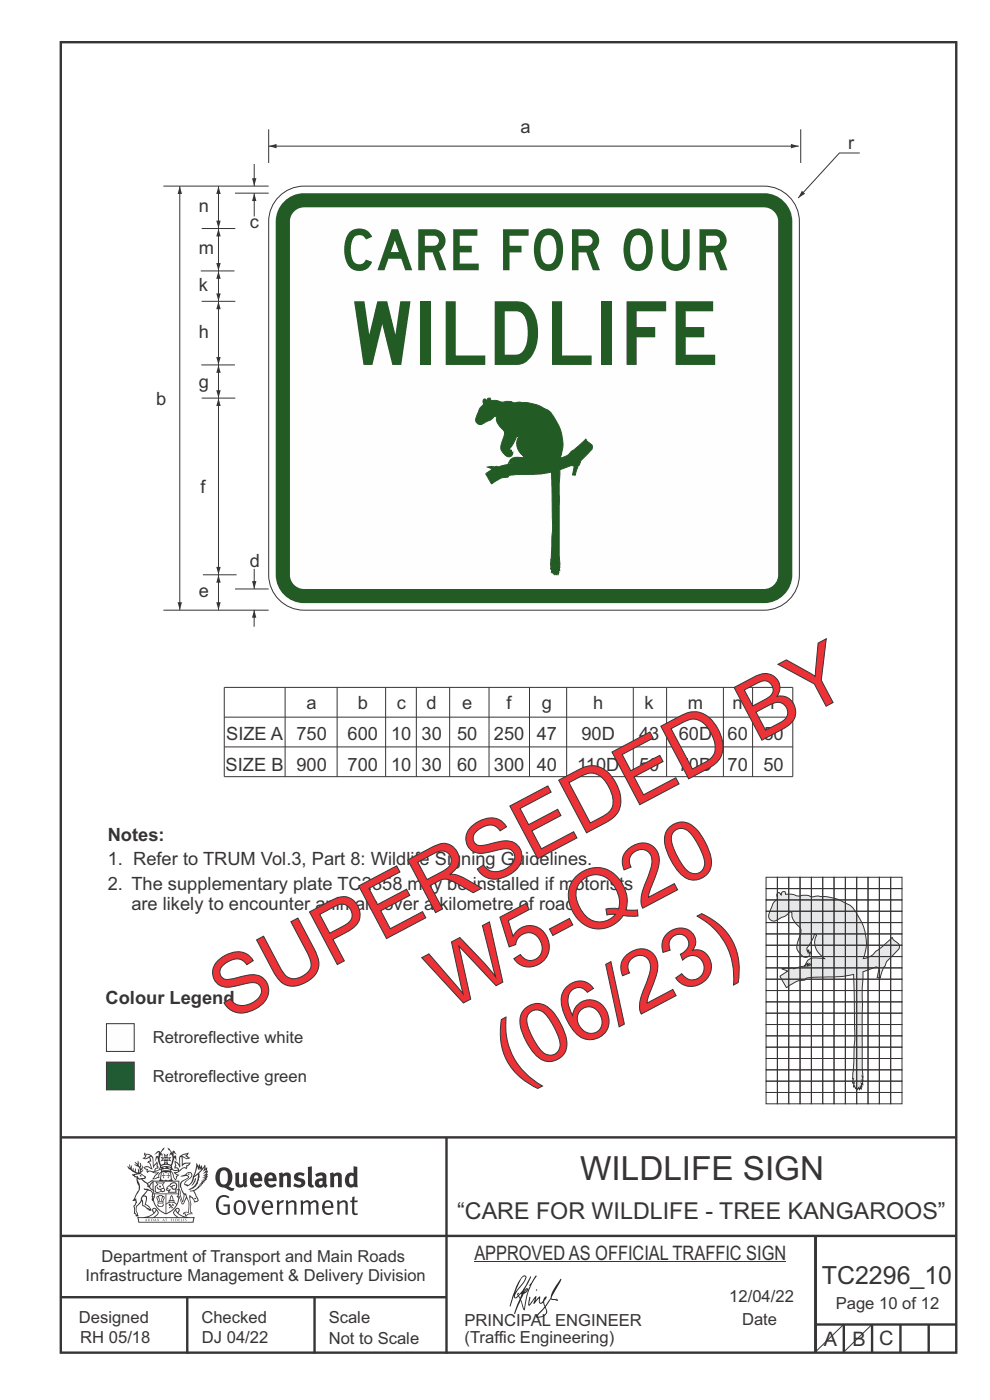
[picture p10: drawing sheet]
<svg xmlns="http://www.w3.org/2000/svg" width="210mm" height="297mm" viewBox="0 0 210 297" stroke-linecap="round" stroke-linejoin="round" font-family="sans-serif">
<g fill="none" stroke="#373435" stroke-width=".51">
<path d="M12.9 9h189.9v278h-189.9zM12.7 241.3h190M94.7 241.4v45.8M12.7 275.2h82M12.7 262.2h190.1M39.7 275.2v12M66.7 275.2v12M173 262.1v24.9M173 281h30M179 281v6M185 281v6M191 281v6"/>
<path d="M197 281v6"/>
</g>
<path d="M100.6 267.7h66.2" fill="none" stroke="#373435" stroke-width=".21"/>
<g fill="#373435">
<path d="M47 248.4a2.55 2.55 0 0 0 0 2.7l.3 .2a.81 .81 0 0 0 1-1v-.5a1.04 1.04 0 0 0-1.1-1.5zM46.3 248.1a1.82 1.82 0 0 1 2.1-.2 1.82 1.82 0 0 1 .9 1.8 2.29 2.29 0 0 1-.8 2l.7 .3h.5l-.2 .6a2.87 2.87 0 0 1-2-.7 2.12 2.12 0 0 1-1.7-3.1z" fill-rule="evenodd"/>
<path d="M49.9 248.9l.8-.2v2a.46 .46 0 0 0 .3 .6 .46 .46 0 0 0 .6-.3v-2.1l.7-.2v2.4l.2 .5-.5 .3-.3-.3a1.02 1.02 0 0 1-1.2 .3 1.02 1.02 0 0 1-.6-1.1z" fill-rule="evenodd"/>
<path d="M54 249.5l-.1 .5h.9a.49 .49 0 0 0-.2-.6 .49 .49 0 0 0-.6 .1zM53.4 249.1a1.34 1.34 0 0 1 1.6-.2 1.34 1.34 0 0 1 .6 1.5v.2h-1.7a.77 .77 0 0 0 .5 .8 .77 .77 0 0 0 .9-.4l.3 .5a1.59 1.59 0 0 1-2 .2 1.59 1.59 0 0 1-.5-2.1z" fill-rule="evenodd"/>
<path d="M57 249.5l-.1 .5h1a.49 .49 0 0 0-.2-.6 .49 .49 0 0 0-.7 .1zM56.4 249.1a1.34 1.34 0 0 1 1.6-.2 1.34 1.34 0 0 1 .7 1.5v.2h-1.8a.77 .77 0 0 0 .5 .8 .77 .77 0 0 0 .9-.4l.4 .5a1.59 1.59 0 0 1-2.1 .2 1.59 1.59 0 0 1-.5-2.1z" fill-rule="evenodd"/>
<path d="M59.2 248.9l.7-.2 .1 .4a.95 .95 0 0 1 1-.3 .95 .95 0 0 1 .7 .8v2.3h-.8v-2.3a.46 .46 0 0 0-.8 .1v2.2h-.8z" fill-rule="evenodd"/>
<path d="M62.6 249.1a1.75 1.75 0 0 1 2-.1l-.2 .5-.6-.2a.43 .43 0 0 0-.6 .3l.4 .3a1.04 1.04 0 0 1 1.2 1.1 1.04 1.04 0 0 1-1.4 1l-1.2-.4 .3-.6 1 .4 .4-.4a.88 .88 0 0 0-1-.5l-.4-.2-.1-.4z" fill-rule="evenodd"/>
<path d="M65.3 247.6l.8-.2 .1 3.8 .3 .2 .1 .4a.88 .88 0 0 1-1 0 .88 .88 0 0 1-.3-1z" fill-rule="evenodd"/>
<path d="M67.8 250.6a.43 .43 0 0 0-.1 .7 .43 .43 0 0 0 .7-.1v-.7zM66.8 249.1a1.7 1.7 0 0 1 2.4 .1v1.9l.3 .4-.4 .5-.5-.4a1.03 1.03 0 0 1-1.7-.1 1.03 1.03 0 0 1 .8-1.5h.7v-.4a.8 .8 0 0 0-1.2 .1z" fill-rule="evenodd"/>
<path d="M70 248.9l.7-.2 .1 .4a.95 .95 0 0 1 1-.3 .95 .95 0 0 1 .7 .8v2.3h-.8v-2.3a.46 .46 0 0 0-.8 .1v2.2h-.8z" fill-rule="evenodd"/>
<path d="M74.3 249.5a1.48 1.48 0 0 0 0 1.7h.5l.2-.1v-1.5l-.3-.2zM75 247.4l.8 .1 .1 4.4h-.7l-.1-.2a1.26 1.26 0 0 1-1.4 0 1.26 1.26 0 0 1-.5-1.3 1.29 1.29 0 0 1 .4-1.4 1.29 1.29 0 0 1 1.4-.1z" fill-rule="evenodd"/>
<path d="M46.4 253.9a1.72 1.72 0 0 1 2.3 0l-.3 .3a1.24 1.24 0 0 0-1.4-.2 1.24 1.24 0 0 0-.6 1.4 1.49 1.49 0 0 0 1.2 1.9l.7-.1v-1.3h-.8l-.1-.4h1.3v1.9a1.93 1.93 0 0 1-2.2 0 1.93 1.93 0 0 1-.7-2.2l.2-.8z" fill-rule="evenodd"/>
<path d="M50.4 255.1a1.65 1.65 0 0 0 .2 2.2 .99 .99 0 0 0 1-1.4 .78 .78 0 0 0-.4-.8 .78 .78 0 0 0-.8 0zM50 254.9a1.33 1.33 0 0 1 1.6-.1 1.33 1.33 0 0 1 .5 1.4 1.31 1.31 0 0 1-1.3 1.6 1.31 1.31 0 0 1-1.2-1.6v-.6z" fill-rule="evenodd"/>
<path d="M52.5 254.7l.4-.1 .9 2.6 .8-2.5h.5l-1.1 3h-.5z" fill-rule="evenodd"/>
<path d="M56.3 255.2l-.2 .7h1.3a.7 .7 0 0 0-.3-.8 .7 .7 0 0 0-.8 .1zM55.9 255a1.22 1.22 0 0 1 1.5-.2 1.22 1.22 0 0 1 .5 1.5h-1.8a.93 .93 0 0 0 .5 1 .93 .93 0 0 0 1.1-.2l.2 .3a1.43 1.43 0 0 1-1.8 .1 1.43 1.43 0 0 1-.6-1.7z" fill-rule="evenodd"/>
<path d="M58.7 254.7l.4-.1 .1 .5 .4-.4 .6-.1-.2 .5a.66 .66 0 0 0-.8 .7v1.9h-.4z" fill-rule="evenodd"/>
<path d="M60.6 254.7l.4-.1 .1 .5a.94 .94 0 0 1 1-.5 .94 .94 0 0 1 .8 .8v2.3h-.5l-.1-2.5a.81 .81 0 0 0-1.2 .3v2.2h-.4z" fill-rule="evenodd"/>
<path d="M63.7 254.7l.5-.1 .1 .5 .4-.3a.78 .78 0 0 1 1.1 .3 .9 .9 0 0 1 1-.5 .9 .9 0 0 1 .8 .8v2.3h-.5l-.1-2.5a.67 .67 0 0 0-1.1 .3v2.2h-.5v-2.4l-.4-.3-.7 .4v2.3h-.5z" fill-rule="evenodd"/>
<path d="M69 255.2l-.1 .7h1.3a.7 .7 0 0 0-.3-.8 .7 .7 0 0 0-.9 .1zM68.7 255a1.22 1.22 0 0 1 1.5-.2 1.22 1.22 0 0 1 .5 1.5h-1.8a.93 .93 0 0 0 .4 1 .93 .93 0 0 0 1.2-.2l.1 .3a1.44 1.44 0 0 1-1.7 .1 1.44 1.44 0 0 1-.6-1.7z" fill-rule="evenodd"/>
<path d="M71.4 254.7l.5-.1 .1 .5a.94 .94 0 0 1 1-.5 .94 .94 0 0 1 .8 .8v2.3h-.5l-.1-2.5a.81 .81 0 0 0-1.2 .3v2.2h-.4z" fill-rule="evenodd"/>
<path d="M74.7 253.9l.5-.1v.9h.7l-.1 .3h-.6v2.2l.1 .2h.5l.1 .3a.75 .75 0 0 1-1.2-.6v-2.1h-.4v-.3h.4z" fill-rule="evenodd"/>
<path d="M30.8 244.9l1.1 .3-.9 .5h-.4l.6-.5zM31.8 245.4h.2a2.44 2.44 0 0 1 .4 1.9l.1 .5 .7-1-.1 .6 .3 .3a.57 .57 0 0 0-.6 .7l-1-.1-.5 .2 .2-.5-.8-.3 .7-.1 .9 .5 .1-.1-.6-1.3-.2-.2h.5zM30.7 244.4l-.1 .5 .2 .4-.6 .4a1.04 1.04 0 0 0 1.4-.1l.2 .6-.3 .1-.2 .4a.94 .94 0 0 1 .8 1.1l-.2-.1a1.16 1.16 0 0 0-1.5-.1l.3 .4 .4 .2 .1 .5 .2 .1 .1-.2a.94 .94 0 0 1 1.1 .2l.8 .1-1.2 1.2a1.13 1.13 0 0 0 1.2-.2l.4-.1-.1-.4 .5-.8a.83 .83 0 0 0-.6 1.1l-.3-.1-.7 .4 1.1-1.4-.5 .1-.5-.1 1.3-.5-.1-.1-.9 .4v-.3l.2-.2 .3 .1 .1-.3-.2-.4v-.6l-.1-.4-.7 1v-.7a1.42 1.42 0 0 0-1.6-1.8z" fill-rule="evenodd"/>
<path d="M38.5 245.2l.5-.2 .7-.1-.6 .3 .8 .5h-.3zM38.3 245.5l.2-.1 .1 2a1.69 1.69 0 0 1 1.6-.6l-.8 .5 .1 .5a1.1 1.1 0 0 0-1.5 .6l-.1-.5-.2-.2h-.5l.3-.4-.3-.7a1.42 1.42 0 0 1 .8 1.1l.2-.1zM37.1 246.2l.1 1-.2 .3 .1 .4h.5l.1 .2a.96 .96 0 0 1-1.1-.1l-.1 .1a1.06 1.06 0 0 0 1.3 .2v.1a.72 .72 0 0 1-1 .2l.3 .5 .6 .2-.4 .2-.1 .6-.2-.3-.4-1.1-.4-.4 .4 .9a1.54 1.54 0 0 0 .7 1.2l.2-.3a.58 .58 0 0 1 .4-.8l.2-.1h-.3l-.5-.3 .9-.5a.93 .93 0 0 1 1.2-.5v.2l.2-.2 .1-.5a.99 .99 0 0 0 .7-.8l-1.3 .1-.3 .2-.1-1.4 .9 .4 .9-.3h-.4l-.5-.4 .4-.7-.6 .2a1.46 1.46 0 0 0-1.4 2.1v.4l-.2-.4z" fill-rule="evenodd"/>
<path d="M35.6 248.9l.2 .1-.1 .3 .4 .1h-.4v.6l-.1-.6h-.3l.3-.1z" fill-rule="evenodd"/>
<path d="M34.6 248.9l.2 .1v.3l.3 .1h-.3l-.1 .6v-.6h-.4l.4-.1z" fill-rule="evenodd"/>
<path d="M34.3 248.8a.57 .57 0 0 1 .9 .2 .57 .57 0 0 1 .9-.2l.2 1.4h-.2a.57 .57 0 0 1-.9 0 .69 .69 0 0 1-1.1 0zM34.2 248.1l-.3 2.1-.2 .4h3l-.2-.4-.3-2.1h-.2v.2l-.8-.1-.8 .1v-.2z" fill-rule="evenodd"/>
<path d="M34.2 252.4a.3 .3 0 0 0 .6 0 .3 .3 0 0 0-.6 0zM33.3 250.9l.3 .3-.3 .4a.79 .79 0 0 0 0 1.3l.8-.2-.1-.3a.55 .55 0 0 1-.7-.6l.1-.1 .2 .3 .3 .2 .8-.2-.4-.7 .4-.4-.7 .2zM33 250.7l1.1 .2 .9-.2-.4 .6 .4 1.2a.56 .56 0 0 1-.8 .3l-.2 .1a.73 .73 0 0 1-.9 .1 .73 .73 0 0 1-.3-1v-.4l.6-.4z" fill-rule="evenodd"/>
<path d="M35.6 251.8l.7-.4a.58 .58 0 0 1 1-.1 .58 .58 0 0 1-.4 .9l-.3-.3a.43 .43 0 0 1 .6-.4 .57 .57 0 0 0-.8 .2l-.2-.1-.3 .1 .4 .2a.55 .55 0 0 0 .9 .4v.5h-1.3l.3-.4-.1-.1-.6 .1 .2-.3-.2-.1zM35.4 251.8l-.1 .2a.39 .39 0 0 0 .2 .6h.3l-.2 .4h1.9l-.1-.8a.86 .86 0 0 0-.1-1.3 .86 .86 0 0 0-1.3 .4z" fill-rule="evenodd"/>
<path d="M36 254.8h.8v.2h-.8zM36.4 253.8l.2 .8h-.4zM36.4 253.5l-.3 .5-.1 .6h-.2v.4l-.7 .4 .2 .1a1.48 1.48 0 0 1 2.1 .2l.2-.1-.6-.5v-.5h-.2l-.1-.6z" fill-rule="evenodd"/>
<path d="M35.8 255.4l.4 .1 .1 .3 .3-.2-.2-.2a.38 .38 0 0 1 .5 .5l-.2-.2-.3 .2 .3 .2-.3 .3-.1-.4-.4 .4-.1-.2 .4-.3-.1-.1-.2 .1z" fill-rule="evenodd"/>
<path d="M34.5 254h.2v.2l-.2 .6h-.2zM33.6 255.3h.9v.2a.55 .55 0 0 1-.8 .4v-.2l-.2-.1zM33.4 254h.2l.2 .8h-.2zM33.6 255l.8-.1 .1 .2h-.8zM33.8 253.7h.5l-.2 1.1h-.1zM33.3 253.8l-.1 .3 .3 1.1a.48 .48 0 0 0-.1 .6 .48 .48 0 0 0 .5 .2h.5a.49 .49 0 0 0 .2-.8l.3-1.1-.1-.3a1.42 1.42 0 0 0-1.5 0z" fill-rule="evenodd"/>
<path d="M33.7 251.5l.4 .1 .1 .3h-.3z" fill-rule="evenodd"/>
<path d="M41.3 250.1l.3-.2-.2 .8-.6 .8h-.2l.5-.7z" fill-rule="evenodd"/>
<path d="M39.7 249l.3-.2 .5 .2a.88 .88 0 0 1-.6 1.1 1.22 1.22 0 0 0-.8 1.3l.5 .2a.72 .72 0 0 0 .9-.4l.5-.8 .2-.6 .8-.6v.2a2.85 2.85 0 0 1-2 2.9l.1 .1a2.13 2.13 0 0 0 1.9-1.5v-.3a2.01 2.01 0 0 0 .3-1.7l1.1-1.3-.4 1 .7-.5-.7 1 .8-.4-.8 .8 .7-.2-.9 .6 .8-.1-.8 .4h.7l-.8 .3 .3 .2h-.4l.2 .3h-.4l.2 .3h-.4l.1 .2h-.1a2.16 2.16 0 0 1-2 1.1l.1 .2 .4-.1a.76 .76 0 0 1 .7 .8l.5 1.2-.6 .2a1.45 1.45 0 0 0-1.1-1.3l.2 1.8-.1 1.8 .4 .3a1.07 1.07 0 0 0-1.2 .4v-.3l-.5-.2a.87 .87 0 0 1 1.1-.1v-.7a4.4 4.4 0 0 0-.6-3.1l-.1-.3h-.2a2.16 2.16 0 0 1-.7-2.2l.3-.4 1.2-.7a.55 .55 0 0 0-.4-.8zM37.8 252.4a.76 .76 0 0 1 .3 1.1l.6 1.6 .4-1.7 .2 .1a.61 .61 0 0 1-.1 .9l-.3 .8-.2 .1-.7-1.6-.3 .1a1.18 1.18 0 0 0 .1-1.4zM41.8 247.5l.2 .7 .3-.5v.6l.4-.5a1.9 1.9 0 0 1-1.2 1.4l-.3 .3zM38.2 249.6l1.4-.2 .2 .2v.3l-.5 .2a1.26 1.26 0 0 0-.9 1.9l.2 .7a1.84 1.84 0 0 1 .1 2.1l-.4-1.4a.96 .96 0 0 0-.4-1.2l-.4 .2a.78 .78 0 0 1 0 1.3l.1 .3h.4l.4 1.1a.38 .38 0 0 0 .2 .4 .38 .38 0 0 0 .4-.1l.6-1.2a2.94 2.94 0 0 1 .4 2.5l-.1 .4h-.8l-.3 .4v.2l.4-.1 .1 .4 .2 .1a1.02 1.02 0 0 1 1.3-.5v-.4l-.3-.1 .1-1.8-.3-1.3h.1a1.14 1.14 0 0 1 .8 1 .63 .63 0 0 0 .8-.2 .63 .63 0 0 0-.2-.9l-.6-1.2 .9-.6 .2-.4h.3l-.1-.2h.4l-.1-.3h.3l-.1-.3 .5-.1-.2-.2 .6-.4v-.2h-.2l.4-.5h-.3l.3-.5-.4 .1 .4-.5v-.3l-.3 .2 .2-.7-.1-.2-.4 .3v-.8l-.6 .8-.2-.8-.2 .5-.3-.7-.1 .6-.5-.8-.1 1.4-.6 1.8a1.81 1.81 0 0 1-1 1.5l-.6-.2a1.75 1.75 0 0 1 1.1-1.2 .75 .75 0 0 0 .1-1.3 .75 .75 0 0 0-1.2 .4z" fill-rule="evenodd"/>
<path d="M41.2 254.1h.3l.2 .2-.4 .1z" fill-rule="evenodd"/>
<path d="M29.4 258.4h11.6l-.1 .8h-11.4zM31.3 258.2l.5-.1a2.48 2.48 0 0 0 1.4-1.3l.3 .5-.5 .6-.5 .3zM32.5 256.6l.3-.2 .2 .1-.3 .7zM37.2 256.8a2.65 2.65 0 0 0 1.8 1.4h-1.1l-.5-.3-.5-.6zM37.4 256.5l.2-.1 .3 .2-.3 .6zM29.2 258.2l.1 1.2h11.8l.2-1.1-.2-.1a4.1 4.1 0 0 1-3.3-.9l.3-.4-.1-.6a1.06 1.06 0 0 0-1.3 1l.2 .4 .6 .5h-4.7l.3-.1a.84 .84 0 0 0 .6-.8 .84 .84 0 0 0-.5-.8l-.3-.2h-.5l-.1 .6 .3 .4a4.2 4.2 0 0 1-3.4 .9z" fill-rule="evenodd"/>
<path d="M31 258.7l.1 .2h-.2zM31 258.5l-.3 .6 .4-.2 .2 .2z" fill-rule="evenodd"/>
<path d="M31.3 258.6h.3v.4a.25 .25 0 0 0 .2-.1 .25 .25 0 0 0-.1-.3h.1a.29 .29 0 0 1 0 .4 .29 .29 0 0 1-.4 0 .29 .29 0 0 1 0-.4z" fill-rule="evenodd"/>
<path d="M32.2 258.6a.22 .22 0 0 1 .3 .2 .22 .22 0 0 1-.3 .2zM32 258.6l.1 .4a.33 .33 0 0 0 .4 0 .33 .33 0 0 0 0-.4 .33 .33 0 0 0-.5 0z" fill-rule="evenodd"/>
<path d="M32.9 258.7l.1 .2h-.2zM32.9 258.5l-.2 .6 .3-.2 .2 .2z" fill-rule="evenodd"/>
<path d="M33.3 258.6h.2l.1 .1 .2-.1-.2 .2 .2 .3-.3-.3-.1 .3h-.1l.2-.3z" fill-rule="evenodd"/>
<path d="M34.7 258.7l.1 .2h-.2zM34.7 258.5l-.3 .6 .4-.2 .2 .2z" fill-rule="evenodd"/>
<path d="M35 258.5h.5l-.2 .1v.5h-.2l.1-.5z" fill-rule="evenodd"/>
<path d="M36.2 258.6l.3-.1-.1 .1v.2h.1h-.1v.3h-.2z" fill-rule="evenodd"/>
<path d="M36.7 258.6h.2v.5h-.2z" fill-rule="evenodd"/>
<path d="M37.3 258.6a.22 .22 0 0 1 .3 .2 .22 .22 0 0 1-.3 .2zM37.1 258.6v.4a.33 .33 0 0 0 .5 0 .33 .33 0 0 0 0-.4 .33 .33 0 0 0-.5 0z" fill-rule="evenodd"/>
<path d="M37.8 258.6l.4-.1-.2 .1v.2h.1h-.1v.2l.2 .1h-.4z" fill-rule="evenodd"/>
<path d="M38.4 258.6h.2l-.1 .4 .2 .1h-.3z" fill-rule="evenodd"/>
<path d="M38.9 258.6h.2v.5h-.2z" fill-rule="evenodd"/>
<path d="M39.3 258.6h.2h-.1l.2 .3-.2 .2-.1-.1v-.1l.2 .1z" fill-rule="evenodd"/>
<path d="M34.2 247.4a1.51 1.51 0 0 1 2 .2 2.67 2.67 0 0 0-2.1 0zM35.7 247.6l.4 .1 .1 .3-.4-.1zM34.6 247.6h.5l.1 .2h-.4zM34 247.8l.3 .2h-.3zM34.9 246.9l.3-.2 .3 .2zM34.9 245.6l.2 .1v.3h-.2zM35 245.1l.2 .2 .2-.2-.1 .3h-.2zM35.1 246.3h.2l.1 .4-.2-.2-.2 .2zM35.3 245.7l.2-.1v.4h-.2zM34.4 245.7h.3l.1 .3-.4 .1 .2-.2zM35.7 245.7h.3l-.2 .2 .2 .2-.4-.1zM32.7 244.9l1-.5-.1 1-.2-.2-.3 .2-.3 1.1 .5-1 .3 .9a1.84 1.84 0 0 1 .2 1.7l.4 .1a2.48 2.48 0 0 1 2.2 0l.2-.2-.2-.7 .7-1.8 .4 .7-.2-1-.2-.1-.2 .3v-.9l.6 .4-.6-.8-.3 .1-.1 .4-.5-.9-.5-.3 .2 .5 .6 .5-.5 .8 .4-.4a2.06 2.06 0 0 1 0 2.3l-.5-.2-.2-.6 .1-.1 .8 .2-.4-.5 .4-.5-.7 .2-.2-.2 .2-.7-.5 .4-.5-.4 .2 .7-.2 .2-.7-.2 .4 .5-.4 .5 .8-.2 .1 .1-.2 .6-.5 .2a2.02 2.02 0 0 1 0-2.2l.3 .5-.1-.7-.3-.1 .8-1.2-.4 .3-.5 .8-.2-.3a.8 .8 0 0 0-.8 .5z" fill-rule="evenodd"/>
<path d="M29.2 250.1l.3 .1a.61 .61 0 0 1 .8 .4l.3 .2a.8 .8 0 0 1 .6 1l.4 .1 .5 .5a1 1 0 0 1 .5 1.1l-.1 .7v-.5h-.1a.96 .96 0 0 0-.8-1.3l-.2-.2h-.7l-.1-.1-.1 .1 .1 .3h.6l-1.2 1.3-.2 1-.4 .6a1.33 1.33 0 0 0-.5 1.8l.2 .5a1.26 1.26 0 0 1-.5-1.5l-.1-.3a1.56 1.56 0 0 0 .4-1.7l-.3 .2 .2-.5a3.2 3.2 0 0 0 .7-3zM30.4 253.9h.4a2.06 2.06 0 0 1-.1 1.6l.7 .5 .4 .4-.6-.1-.8-.6-.1-.9a.51 .51 0 0 1 .1-.9zM28.6 249.3a1.52 1.52 0 0 1 2.1 .5l-1.1 .2-.2-.1-.1-.4h-.5zM27.5 247v.8l-.3-.4h-.1a3.1 3.1 0 0 0 1.9 1.6l-1 .1 .5 .6 .5 .1 .1 1.1a1.84 1.84 0 0 1-.3 2.5l-.4 .9-.3 .4 .2 .1 .4-.1 .1 .4-.2 .5-.3 .2 .1 1.7h.2l.3 .5 .1 .1 .4-.1-.1-.5a1.3 1.3 0 0 1-.1-1.7l.9-1 .1 1.1 .6 .2 .5 .5 .1-.1 .2 .3h.5a1.85 1.85 0 0 0-1.2-1.4l.1-.3a1.39 1.39 0 0 0 0-1.4l-.5-.1 .5-.5a.66 .66 0 0 1 .9-.4 .66 .66 0 0 1 .3 .9l-.1 .4 .2-.1v.2l-.1 .3 .2 .5 .1-.3a2.24 2.24 0 0 0 .1-2.2 .73 .73 0 0 1-.7-.7 .73 .73 0 0 1 .6-.7v-.2a.94 .94 0 0 0-.9 .8 .48 .48 0 0 1-.1-.6 .48 .48 0 0 1 .5-.2l.5-.3a.51 .51 0 0 0-.8 .2l-.5 .2-1-.8h.6l.2-.5-1.2-.7 .5-.5v-.3l-.5 .4 .1-.2a.69 .69 0 0 0 .2-1v.4l-.2 .3v-1.1l-.3-.2 .1 .6-.1 .2-.4-1.3v.7l-.6-.4 .5 .7-.6-.2 .3 .3a1 1 0 0 1 .7 1.4l-.2-.8v.9l-.5-.2v-.8l-.2 .7-.2-.1-.1-.6-.2 .4-.2-.2 .1-.7-.2 .5z" fill-rule="evenodd"/>
<path d="M29.6 249.4l.2-.1 .3 .2z" fill-rule="evenodd"/>
<path d="M32.4 250.5h5.6v2l-.2-.1v-1.7h-5.2v2.5h5.2v-.8l.1 .2-.1 1.1v-.3h-2.5v4a4.1 4.1 0 0 0 2.6-3.6l.1-.1a4 4 0 0 1-2.8 3.9 4.2 4.2 0 0 1-2.8-4.7l.1 1.2 .1-.1a3.8 3.8 0 0 0 2.5 3.4v-4h-2.5l-.2-.9z" fill-rule="evenodd"/>
<circle cx="40" cy="249.1" r=".17"/>
</g>
<g fill="#252726">
<path d="M111.6 273.7l.2-.2-.5 .7zM110.4 274.5l.3 .1-.3 .7-.3-.4zM110.9 270.9l.5-.1a9.3 9.3 0 0 1-2 3.2l-.1 .2 1-2.5zM110.6 271a14.7 14.7 0 0 0-2.2 4.9l-.3 1.2 .1 .1 .8-2.4a.42 .42 0 0 0 .2 .7 .42 .42 0 0 0 .6-.3l.2-.2 .2 .6-1.1 3.1h.2l1.1-2.8 .6 1.9 .2 .2 .2-.5a13.5 13.5 0 0 1 2-6.2l.5-.5-.2-.2-1.6 2.1 .4-.1a14.9 14.9 0 0 0-1.3 5.1l-.4-1.2a1.39 1.39 0 0 1 .2-1.8l.1-.2a.92 .92 0 0 0 .8-1.2 .75 .75 0 0 0-.7 .7l-.2 .2 1.6-3.4h-.1l-.4 .7a10.5 10.5 0 0 1-2.2 3.2l.2-.4a.32 .32 0 0 0-.4 .2 .32 .32 0 0 0 .1 .4l-.5 .4a3.2 3.2 0 0 1 1.1-2.3l.5-.6a2.49 2.49 0 0 0 .7-1.6l-.3-.2z" fill-rule="evenodd"/>
<path d="M115.6 277.5a1.15 1.15 0 0 1 .1 1.3 1.15 1.15 0 0 1-1.2 .5h-.5zM112.3 275.1l-.3 1.7 .3 .2 1.2-1.5-.3 1.1 1.1-1.2a.94 .94 0 0 0 .4 1.2l.5-.3 .3 .9-1.2 1.3a.98 .98 0 0 0-.5 1 1.9 1.9 0 0 0 2.3-1.3l-.1-.3a1.02 1.02 0 0 1 .3-1.4l.5-.9 1.5 .3-.2-.5v.3l-1.1-.2v-.2l2-3.6 .1-.3-.1-.1-1.8 2.7a6.6 6.6 0 0 1-1.5 3l-.2-.2a1.01 1.01 0 0 1 .4-1.4l.1-.2-.3-.2-.3 .5-.2 .5-.5 .4-.2-.4 .1-.9-.2-.1-.8 .9 .2-.9h-.1l-1.4 1.7 .2-1.4v-.1z" fill-rule="evenodd"/>
<path d="M113.7 273.5l.3 .3h-.3z" fill-rule="evenodd"/>
</g>
<path d="M164.9 189.5l.3-.2 .1 .1 .4 .4 .1-.3a.52 .52 0 0 1 .8-.3v.5h1.1l1.9 .4a3.9 3.9 0 0 1 2.8 .2 11.4 11.4 0 0 1 8.4 2.1 11.8 11.8 0 0 1 2.9 9l-.6 2a3.6 3.6 0 0 0 2.6-1.5l1.1-.8 2.4-2.2 .3 .5 1.1 .8a1.02 1.02 0 0 1-.2 1.4l-2.3 2.4-.4 1-.4 .4-.6 2.1-.6-.1 .4-2-.6-.3-2.8 1.1-.2 4.2v7.2v8.8l.2 2.1-.2-.1 .2 .9-.3-.2 .2 1-.3-.3 .1 .7-.2-.1 .1 .6-.2-.4-.1 .5-.3-.3-.2 .3-.2-.4-.2 .2-.3-.5-.1 .1 .1-.8-.3 .1 .1-1h-.1l.2-4.6a130.1 130.1 0 0 0 .1-13.4l-.1-4.1-2.9 .5-6.9 .2-.3 .1-.3 .4-.3 .1a5.6 5.6 0 0 0-3.5 1.5l-1.4-2.4 1.6-1.1-1.2-.5 2.1-.2 .4 .2 1.8-.5 1.4-.1 .3-.3-.1-.2-.5 .4 .1-.4-.6 .4 .1-.4a1.96 1.96 0 0 1 2.5-1.2l1.5 .2-.4-.3a3.7 3.7 0 0 1-1.3-4.8h-.5l-.7 1.6-.8 1.2v.4v.2l.2-.1v.4l.2-.3v.5l.3-.2a1.01 1.01 0 0 1-.7 1.1 1.01 1.01 0 0 1-1.2-.5 2.35 2.35 0 0 1-.6-3.3l.4-1a1.48 1.48 0 0 0-.6-2 3.1 3.1 0 0 1-1.3-2.7l-.4-.1a3.3 3.3 0 0 1-1.9 1.3l-.7 .3a1.17 1.17 0 0 1-1.5 0 1.17 1.17 0 0 1-.2-1.6 6.6 6.6 0 0 1 1.7-3l-.1-.7z" fill-rule="evenodd" fill="#e6e7e8" stroke="#373435" stroke-width=".21"/>
<g fill="none" stroke="#373435" stroke-width=".21">
<path d="M162.5 198.1h2.4v2.4h-2.4zM162.5 195.7h2.4v2.4h-2.4zM162.5 193.3h2.4v2.4h-2.4zM162.5 190.9h2.4v2.4h-2.4zM162.5 188.5h2.4v2.4h-2.4zM162.5 186.1h2.4v2.4h-2.4zM164.9 198.1h2.4v2.4h-2.4zM164.9 195.7h2.4v2.4h-2.4zM164.9 193.3h2.4v2.4h-2.4zM164.9 190.9h2.4v2.4h-2.4zM164.9 188.5h2.4v2.4h-2.4zM164.9 186.1h2.4v2.4h-2.4z"/>
<path d="M167.3 198.1h2.4v2.4h-2.4zM167.3 195.7h2.4v2.4h-2.4zM167.3 193.3h2.4v2.4h-2.4zM167.3 190.9h2.4v2.4h-2.4zM167.3 188.5h2.4v2.4h-2.4zM167.3 186.1h2.4v2.4h-2.4zM169.7 198.1h2.4v2.4h-2.4zM169.7 195.7h2.4v2.4h-2.4zM169.7 193.3h2.4v2.4h-2.4zM169.7 190.9h2.4v2.4h-2.4zM169.7 188.5h2.4v2.4h-2.4zM169.7 186.1h2.4v2.4h-2.4z"/>
<path d="M172.1 198.1h2.4v2.4h-2.4zM172.1 195.7h2.4v2.4h-2.4zM172.1 193.3h2.4v2.4h-2.4zM172.1 190.9h2.4v2.4h-2.4zM172.1 188.5h2.4v2.4h-2.4zM172.1 186.1h2.4v2.4h-2.4zM174.5 198.1h2.4v2.4h-2.4zM174.5 195.7h2.4v2.4h-2.4zM174.5 193.3h2.4v2.4h-2.4zM174.5 190.9h2.4v2.4h-2.4zM174.5 188.5h2.4v2.4h-2.4zM174.5 186.1h2.4v2.4h-2.4z"/>
<path d="M176.9 198.1h2.4v2.4h-2.4zM176.9 195.7h2.4v2.4h-2.4zM176.9 193.3h2.4v2.4h-2.4zM176.9 190.9h2.4v2.4h-2.4zM176.9 188.5h2.4v2.4h-2.4zM176.9 186.1h2.4v2.4h-2.4zM179.3 198.1h2.4v2.4h-2.4zM179.3 195.7h2.4v2.4h-2.4zM179.3 193.3h2.4v2.4h-2.4zM179.3 190.9h2.4v2.4h-2.4zM179.3 188.5h2.4v2.4h-2.4zM179.3 186.1h2.4v2.4h-2.4z"/>
<path d="M181.7 198.1h2.4v2.4h-2.4zM181.7 195.7h2.4v2.4h-2.4zM181.7 193.3h2.4v2.4h-2.4zM181.7 190.9h2.4v2.4h-2.4zM181.7 188.5h2.4v2.4h-2.4zM181.7 186.1h2.4v2.4h-2.4zM184.1 198.1h2.4v2.4h-2.4zM184.1 195.7h2.4v2.4h-2.4zM184.1 193.3h2.4v2.4h-2.4zM184.1 190.9h2.4v2.4h-2.4zM184.1 188.5h2.4v2.4h-2.4zM184.1 186.1h2.4v2.4h-2.4z"/>
<path d="M186.5 198.1h2.4v2.4h-2.4zM186.5 195.7h2.4v2.4h-2.4zM186.5 193.3h2.4v2.4h-2.4zM186.5 190.9h2.4v2.4h-2.4zM186.5 188.5h2.4v2.4h-2.4zM186.5 186.1h2.4v2.4h-2.4zM188.9 198.1h2.4v2.4h-2.4zM188.9 195.7h2.4v2.4h-2.4zM188.9 193.3h2.4v2.4h-2.4zM188.9 190.9h2.4v2.4h-2.4zM188.9 188.5h2.4v2.4h-2.4zM188.9 186.1h2.4v2.4h-2.4z"/>
<path d="M162.5 219.7h2.4v2.5h-2.4zM162.5 217.3h2.4v2.4h-2.4zM162.5 214.9h2.4v2.4h-2.4zM162.5 212.5h2.4v2.4h-2.4zM162.5 210.1h2.4v2.4h-2.4zM162.5 207.7h2.4v2.4h-2.4zM162.5 205.3h2.4v2.4h-2.4zM162.5 202.9h2.4v2.4h-2.4zM162.5 200.5h2.4v2.4h-2.4zM164.9 219.7h2.4v2.5h-2.4zM164.9 217.3h2.4v2.4h-2.4zM164.9 214.9h2.4v2.4h-2.4z"/>
<path d="M164.9 212.5h2.4v2.4h-2.4zM164.9 210.1h2.4v2.4h-2.4zM164.9 207.7h2.4v2.4h-2.4zM164.9 205.3h2.4v2.4h-2.4zM164.9 202.9h2.4v2.4h-2.4zM164.9 200.5h2.4v2.4h-2.4zM167.3 219.7h2.4v2.5h-2.4zM167.3 217.3h2.4v2.4h-2.4zM167.3 214.9h2.4v2.4h-2.4zM167.3 212.5h2.4v2.4h-2.4zM167.3 210.1h2.4v2.4h-2.4zM167.3 207.7h2.4v2.4h-2.4z"/>
<path d="M167.3 205.3h2.4v2.4h-2.4zM167.3 202.9h2.4v2.4h-2.4zM167.3 200.5h2.4v2.4h-2.4zM169.7 219.7h2.4v2.5h-2.4zM169.7 217.3h2.4v2.4h-2.4zM169.7 214.9h2.4v2.4h-2.4zM169.7 212.5h2.4v2.4h-2.4zM169.7 210.1h2.4v2.4h-2.4zM169.7 207.7h2.4v2.4h-2.4zM169.7 205.3h2.4v2.4h-2.4zM169.7 202.9h2.4v2.4h-2.4zM169.7 200.5h2.4v2.4h-2.4z"/>
<path d="M172.1 219.7h2.4v2.5h-2.4zM172.1 217.3h2.4v2.4h-2.4zM172.1 214.9h2.4v2.4h-2.4zM172.1 212.5h2.4v2.4h-2.4zM172.1 210.1h2.4v2.4h-2.4zM172.1 207.7h2.4v2.4h-2.4zM172.1 205.3h2.4v2.4h-2.4zM172.1 202.9h2.4v2.4h-2.4zM172.1 200.5h2.4v2.4h-2.4zM174.5 219.7h2.4v2.5h-2.4zM174.5 217.3h2.4v2.4h-2.4zM174.5 214.9h2.4v2.4h-2.4z"/>
<path d="M174.5 212.5h2.4v2.4h-2.4zM174.5 210.1h2.4v2.4h-2.4zM174.5 207.7h2.4v2.4h-2.4zM174.5 205.3h2.4v2.4h-2.4zM174.5 202.9h2.4v2.4h-2.4zM174.5 200.5h2.4v2.4h-2.4zM176.9 219.7h2.4v2.5h-2.4zM176.9 217.3h2.4v2.4h-2.4zM176.9 214.9h2.4v2.4h-2.4zM176.9 212.5h2.4v2.4h-2.4zM176.9 210.1h2.4v2.4h-2.4zM176.9 207.7h2.4v2.4h-2.4z"/>
<path d="M176.9 205.3h2.4v2.4h-2.4zM176.9 202.9h2.4v2.4h-2.4zM176.9 200.5h2.4v2.4h-2.4zM179.3 219.7h2.4v2.5h-2.4zM179.3 217.3h2.4v2.4h-2.4zM179.3 214.9h2.4v2.4h-2.4zM179.3 212.5h2.4v2.4h-2.4zM179.3 210.1h2.4v2.4h-2.4zM179.3 207.7h2.4v2.4h-2.4zM179.3 205.3h2.4v2.4h-2.4zM179.3 202.9h2.4v2.4h-2.4zM179.3 200.5h2.4v2.4h-2.4z"/>
<path d="M181.7 219.7h2.4v2.5h-2.4zM181.7 217.3h2.4v2.4h-2.4zM181.7 214.9h2.4v2.4h-2.4zM181.7 212.5h2.4v2.4h-2.4zM181.7 210.1h2.4v2.4h-2.4zM181.7 207.7h2.4v2.4h-2.4zM181.7 205.3h2.4v2.4h-2.4zM181.7 202.9h2.4v2.4h-2.4zM181.7 200.5h2.4v2.4h-2.4zM184.1 219.7h2.4v2.5h-2.4zM184.1 217.3h2.4v2.4h-2.4zM184.1 214.9h2.4v2.4h-2.4z"/>
<path d="M184.1 212.5h2.4v2.4h-2.4zM184.1 210.1h2.4v2.4h-2.4zM184.1 207.7h2.4v2.4h-2.4zM184.1 205.3h2.4v2.4h-2.4zM184.1 202.9h2.4v2.4h-2.4zM184.1 200.5h2.4v2.4h-2.4zM186.5 219.7h2.4v2.5h-2.4zM186.5 217.3h2.4v2.4h-2.4zM186.5 214.9h2.4v2.4h-2.4zM186.5 212.5h2.4v2.4h-2.4zM186.5 210.1h2.4v2.4h-2.4zM186.5 207.7h2.4v2.4h-2.4z"/>
<path d="M186.5 205.3h2.4v2.4h-2.4zM186.5 202.9h2.4v2.4h-2.4zM186.5 200.5h2.4v2.4h-2.4zM188.9 219.7h2.4v2.5h-2.4zM188.9 217.3h2.4v2.4h-2.4zM188.9 214.9h2.4v2.4h-2.4zM188.9 212.5h2.4v2.4h-2.4zM188.9 210.1h2.4v2.4h-2.4zM188.9 207.7h2.4v2.4h-2.4zM188.9 205.3h2.4v2.4h-2.4zM188.9 202.9h2.4v2.4h-2.4zM188.9 200.5h2.4v2.4h-2.4z"/>
<path d="M162.5 231.8h2.4v2.4h-2.4zM162.5 229.4h2.4v2.4h-2.4zM162.5 227h2.4v2.4h-2.4zM162.5 224.6h2.4v2.4h-2.4zM162.5 222.2h2.4v2.4h-2.4zM164.9 231.8h2.4v2.4h-2.4zM164.9 229.4h2.4v2.4h-2.4zM164.9 227h2.4v2.4h-2.4zM164.9 224.6h2.4v2.4h-2.4zM164.9 222.2h2.4v2.4h-2.4zM167.3 231.8h2.4v2.4h-2.4zM167.3 229.4h2.4v2.4h-2.4z"/>
<path d="M167.3 227h2.4v2.4h-2.4zM167.3 224.6h2.4v2.4h-2.4zM167.3 222.2h2.4v2.4h-2.4zM169.7 231.8h2.4v2.4h-2.4zM169.7 229.4h2.4v2.4h-2.4zM169.7 227h2.4v2.4h-2.4zM169.7 224.6h2.4v2.4h-2.4zM169.7 222.2h2.4v2.4h-2.4zM172.1 231.8h2.4v2.4h-2.4zM172.1 229.4h2.4v2.4h-2.4zM172.1 227h2.4v2.4h-2.4zM172.1 224.6h2.4v2.4h-2.4z"/>
<path d="M172.1 222.2h2.4v2.4h-2.4zM174.5 231.8h2.4v2.4h-2.4zM174.5 229.4h2.4v2.4h-2.4zM174.5 227h2.4v2.4h-2.4zM174.5 224.6h2.4v2.4h-2.4zM174.5 222.2h2.4v2.4h-2.4zM176.9 231.8h2.4v2.4h-2.4zM176.9 229.4h2.4v2.4h-2.4zM176.9 227h2.4v2.4h-2.4zM176.9 224.6h2.4v2.4h-2.4zM176.9 222.2h2.4v2.4h-2.4zM179.3 231.8h2.4v2.4h-2.4z"/>
<path d="M179.3 229.4h2.4v2.4h-2.4zM179.3 227h2.4v2.4h-2.4zM179.3 224.6h2.4v2.4h-2.4zM179.3 222.2h2.4v2.4h-2.4zM181.7 231.8h2.4v2.4h-2.4zM181.7 229.4h2.4v2.4h-2.4zM181.7 227h2.4v2.4h-2.4zM181.7 224.6h2.4v2.4h-2.4zM181.7 222.2h2.4v2.4h-2.4zM184.1 231.8h2.4v2.4h-2.4zM184.1 229.4h2.4v2.4h-2.4zM184.1 227h2.4v2.4h-2.4z"/>
<path d="M184.1 224.6h2.4v2.4h-2.4zM184.1 222.2h2.4v2.4h-2.4zM186.5 231.8h2.4v2.4h-2.4zM186.5 229.4h2.4v2.4h-2.4zM186.5 227h2.4v2.4h-2.4zM186.5 224.6h2.4v2.4h-2.4zM186.5 222.2h2.4v2.4h-2.4zM188.9 231.8h2.4v2.4h-2.4zM188.9 229.4h2.4v2.4h-2.4zM188.9 227h2.4v2.4h-2.4zM188.9 224.6h2.4v2.4h-2.4zM188.9 222.2h2.4v2.4h-2.4z"/>
</g>
<path d="M22.6 217.2h5.9v5.9h-5.9z" fill-rule="evenodd" fill="#fefefe" stroke="#373435" stroke-width=".21"/>
<path d="M22.6 225.3h5.9v5.9h-5.9z" fill-rule="evenodd" fill="#215b33" stroke="#373435" stroke-width=".21"/>
<path d="M57 27.4v7.2M57 31h112.4M169.9 27.4v7.2" fill="none" stroke="#373435" stroke-width=".21"/>
<g fill="#373435">
<path d="M57 31l1.7-.5v1z"/>
<path d="M167.8 30.5l1.6 .5-1.6 .5z"/>
</g>
<path d="M182.4 32.5h-4.3l-8.8 9.5" fill="none" stroke="#373435" stroke-width=".21"/>
<path d="M170.1 40.5l.7 .6-1.5 .9z" fill="#373435"/>
<path d="M34.7 39.5h22.3M38.1 39.5v89.9M42.6 57.5h7.1M42.8 48.5h7.1M49.9 41h7.1M42.7 77.4h7.1M42.8 63.9h7.1M42.8 84.5h7.1M34.7 129.4h22.3M43 121.9h7.2" fill="none" stroke="#373435" stroke-width=".21"/>
<g fill="#373435">
<path d="M38.1 39.5l.5 1.7h-.9z"/>
<path d="M37.7 127.8h.9l-.5 1.6z"/>
</g>
<path d="M46.3 39.5v9" fill="none" stroke="#373435" stroke-width=".21"/>
<g fill="#373435">
<path d="M46.3 39.5l.5 1.7h-.9z"/>
<path d="M45.9 46.8h.9l-.5 1.7z"/>
</g>
<path d="M46.3 48.5v9" fill="none" stroke="#373435" stroke-width=".21"/>
<g fill="#373435">
<path d="M46.3 48.5l.5 1.7h-.9z"/>
<path d="M45.9 55.8h.9l-.5 1.7z"/>
</g>
<path d="M46.3 57.5v6.4" fill="none" stroke="#373435" stroke-width=".21"/>
<g fill="#373435">
<path d="M46.3 57.5l.5 1.7h-.9z"/>
<path d="M45.9 62.2h.9l-.5 1.7z"/>
</g>
<path d="M46.3 63.9v13.5" fill="none" stroke="#373435" stroke-width=".21"/>
<g fill="#373435">
<path d="M46.3 63.9l.5 1.7h-.9z"/>
<path d="M45.9 75.7h.9l-.5 1.7z"/>
</g>
<path d="M46.3 84.5v37.4" fill="none" stroke="#373435" stroke-width=".21"/>
<g fill="#373435">
<path d="M45.9 120.3h.9l-.5 1.6z"/>
<path d="M46.3 84.5l.5 1.6h-.9z"/>
</g>
<path d="M46.3 121.9v7.5" fill="none" stroke="#373435" stroke-width=".21"/>
<g fill="#373435">
<path d="M45.9 127.8h.9l-.5 1.6z"/>
<path d="M46.3 122l.5 1.6h-.9z"/>
</g>
<path d="M46.3 77.4v7.1" fill="none" stroke="#373435" stroke-width=".21"/>
<g fill="#373435">
<path d="M45.9 82.8h.9l-.5 1.6z"/>
<path d="M46.3 77.4l.5 1.7h-.9z"/>
</g>
<path d="M53.9 34.8v4.7" fill="none" stroke="#373435" stroke-width=".21"/>
<path d="M53.5 37.8h.9l-.5 1.7z" fill="#373435"/>
<path d="M53.9 41v4.9" fill="none" stroke="#373435" stroke-width=".21"/>
<path d="M53.9 41l.5 1.6h-.9z" fill="#373435"/>
<path d="M49.9 124.9h7.1M53.9 120.7v4.2" fill="none" stroke="#373435" stroke-width=".21"/>
<path d="M53.5 123.3h.9l-.5 1.6z" fill="#373435"/>
<path d="M53.9 129.4v3.6" fill="none" stroke="#373435" stroke-width=".21"/>
<path d="M53.9 129.4l.5 1.6h-.9z" fill="#373435"/>
<path d="M58.8 42.1a7.5 7.5 0 0 1 5.7-2.6h97.6a7.5 7.5 0 0 1 7.5 7.5v75a7.5 7.5 0 0 1-7.5 7.4h-97.6a7.5 7.5 0 0 1-7.5-7.4v-75a7.5 7.5 0 0 1 1.8-4.9z" fill="none" stroke="#373435" stroke-width=".21"/>
<path d="M60.3 42.7a6 6 0 0 1 4.2-1.7h97.6a6 6 0 0 1 6 6v75a6 6 0 0 1-6 5.9h-97.6a6 6 0 0 1-6-5.9v-75a6 6 0 0 1 1.8-4.3z" fill-rule="evenodd" fill="#225b24"/>
<path d="M62.2 45.1a3 3 0 0 1 2.3-1.1h97.6a3 3 0 0 1 3 3v75a3 3 0 0 1-3 2.9h-97.6a3 3 0 0 1-3-2.9v-75l.1-.7z" fill-rule="evenodd" fill="#fefefe"/>
<path d="M102.6 84.8l.3-.1 .4 .4v-.4a.47 .47 0 0 1 .7-.2l.1 .5 1-.1 1.6 .4a3.5 3.5 0 0 1 2.5 .2 9.8 9.8 0 0 1 7.8 2.3 10.1 10.1 0 0 1 2.2 8l-.4 1.3 1.6-.5 3.9-3.4 .2 .4 1.1 .9a1.22 1.22 0 0 1-.7 1.5l-1 1.1a2.14 2.14 0 0 0-1 1.5l-.3 .4-.6 1.8-.6-.1 .4-1.8-.5-.2-2.5 1-.2 10.2v7.8l.2 1.9-.2-.1 .2 .8-.2-.1 .1 .8-.3-.2 .2 .6-.2-.1v.5l-.2-.3-.1 .4-.2-.3-.2 .3-.2-.3-.1 .1-.3-.5-.1 .2 .1-.7h-.3l.1-.8h-.1l.4-7.9-.2-11.9a47.4 47.4 0 0 1-8.3 .7 .79 .79 0 0 0-1 .4 5.1 5.1 0 0 0-3.4 1.4l-1.2-2.1 1.4-1-1.1-.4 1.8-.2a.85 .85 0 0 0 1.1 0l2.1-.4 .4-.2-.1-.2-.4 .3v-.3l-.5 .3 .1-.3a1.75 1.75 0 0 1 2.2-1.1l1.3 .1-.3-.2a3.3 3.3 0 0 1-1.2-4.2l-.4-.1-.6 1.4-.7 1.1v.6l.1-.1 .1 .3 .1-.2 .1 .5 .2-.3-.1 .3a.89 .89 0 0 1-.7 .7 .89 .89 0 0 1-.9-.4 2.13 2.13 0 0 1-.5-3l.3-.9a1.32 1.32 0 0 0-.5-1.8 2.79 2.79 0 0 1-1.1-2.4l-.4-.1a3.3 3.3 0 0 1-1.9 1.2 1.39 1.39 0 0 1-1.9 .2 1.96 1.96 0 0 1 .3-2.1l.4-1 .7-.8-.1-.7z" fill-rule="evenodd" fill="#225b24" stroke="#225b24" stroke-width=".21"/>
<g fill="none" stroke="#373435" stroke-width=".21">
<path d="M47.6 145.8h120.6v19h-120.6zM47.6 152.1h120.6M47.6 158.5h120.6M60.5 145.8v19M71.5 145.8v19M81.8 145.8v19M88.3 145.8v19M95.4 145.8v19M103.7 145.8v19M112.3 145.8v19M120.2 145.8v19M134.3 145.8v19"/>
<path d="M141.4 145.8v19M153.5 145.8v19M159.6 145.8v19M179 280.9l-6 5.9M185 281l-6 5.8"/>
</g>
<text font-size="18.7" fill="#225b24" x="74.7" y="77.4">WILDLIFE</text>
<g font-size="17.6" fill="#ed3237">
<text x="95.2" y="214.4" transform="rotate(-28 95.2 214.4)">W5-Q20</text>
<text x="48.7" y="216.7" transform="rotate(-28 48.7 216.7)">SUPERSEDED BY</text>
<text x="108.7" y="229.6" transform="rotate(-28 108.7 229.6)">(06/23)</text>
</g>
<text font-size="12.1" fill="#225b24" x="72.1" y="57.3">CARE FOR OUR</text>
<text font-size="7.1" fill="#373435" x="123.1" y="250.3">WILDLIFE SIGN</text>
<text font-size="5.3" fill="#373435" x="174.3" y="272.3">TC2296_10</text>
<text font-size="4.9" fill="#373435" x="97" y="258.5">“CARE FOR WILDLIFE - TREE KANGAROOS”</text>
<g font-size="4.2" fill="#373435">
<text x="100.6" y="267.2">APPROVED AS OFFICIAL TRAFFIC SIGN</text>
<text x="174.7" y="285.6">A</text>
<text x="180.8" y="285.6">B</text>
<text x="186.5" y="285.4">C</text>
</g>
<g font-size="3.9" fill="#373435">
<text x="110.4" y="28.3">a</text>
<text x="179.9" y="31.6">r</text>
<text x="42.2" y="45">n</text>
<text x="42.2" y="54">m</text>
<text x="53" y="48.3">c</text>
<text x="42.2" y="61.7">k</text>
<text x="42.2" y="71.7">h</text>
<text x="42.2" y="82.3">g</text>
<text x="33.1" y="85.8">b</text>
<text x="42.5" y="104.6">f</text>
<text x="53" y="120.2">d</text>
<text x="42.2" y="126.7">e</text>
<text x="65" y="150.5">a</text>
<text x="75.9" y="150.5">b</text>
<text x="84.2" y="150.5">c</text>
<text x="90.5" y="150.5">d</text>
<text x="98" y="150.5">e</text>
<text x="107.5" y="150.5">f</text>
<text x="114.9" y="150.5">g</text>
<text x="125.8" y="150.5">h</text>
<text x="136.7" y="150.5">k</text>
<text x="145.9" y="150.5">m</text>
<text x="155.4" y="150.5">n</text>
<text x="163.4" y="150.5">r</text>
<text x="48" y="157">SIZE A</text>
<text x="62.9" y="157">750</text>
<text x="73.7" y="157">600</text>
<text x="83" y="157">10</text>
<text x="89.4" y="157">30</text>
<text x="97" y="157">50</text>
<text x="104.8" y="157">250</text>
<text x="113.9" y="157">47</text>
<text x="123.3" y="157">90D</text>
<text x="135.6" y="157">43</text>
<text x="144" y="157">60D</text>
<text x="154.3" y="157">60</text>
<text x="161.9" y="157">50</text>
<text x="47.9" y="163.5">SIZE B</text>
<text x="62.9" y="163.5">900</text>
<text x="73.7" y="163.5">700</text>
<text x="83" y="163.5">10</text>
<text x="89.4" y="163.5">30</text>
<text x="97" y="163.5">60</text>
<text x="104.8" y="163.5">300</text>
<text x="113.9" y="163.5">40</text>
<text x="122.4" y="163.5">110D</text>
<text x="135.6" y="163.5">50</text>
<text x="144" y="163.5">70D</text>
<text x="154.3" y="163.5">70</text>
<text x="161.9" y="163.5">50</text>
<text x="22.9" y="178.4">Notes:</text>
<text x="22.9" y="183.6">1. Refer to TRUM Vol.3, Part 8: Wildlife Signing Guidelines.</text>
<text x="22.9" y="188.8">2. The supplementary plate TC2358 may be installed if motorists</text>
<text x="27.9" y="193.1">are likely to encounter animals over a kilometre of road.</text>
<text x="22.4" y="213">Colour Legend</text>
</g>
<g font-size="3.5" fill="#373435">
<text x="32.4" y="221.3">Retroreflective white</text>
<text x="32.4" y="229.5">Retroreflective green</text>
<text x="21.6" y="267.8">Department of Transport and Main Roads</text>
<text x="18.2" y="271.8">Infrastructure Management &amp; Delivery Division</text>
<text x="16.7" y="280.6">Designed</text>
<text x="42.7" y="280.6">Checked</text>
<text x="69.7" y="280.6">Scale</text>
<text x="98.5" y="281.3">PRINCIPAL ENGINEER</text>
<text x="154.7" y="276.1">12/04/22</text>
<text x="157.4" y="281.2">Date</text>
<text x="177.3" y="277.8">Page 10 of 12</text>
<text x="17" y="284.8">RH 05/18</text>
<text x="42.8" y="284.8">DJ 04/22</text>
<text x="69.7" y="285.2">Not to Scale</text>
<text x="98.5" y="284.8">(Traffic Engineering)</text>
</g>
</svg>
